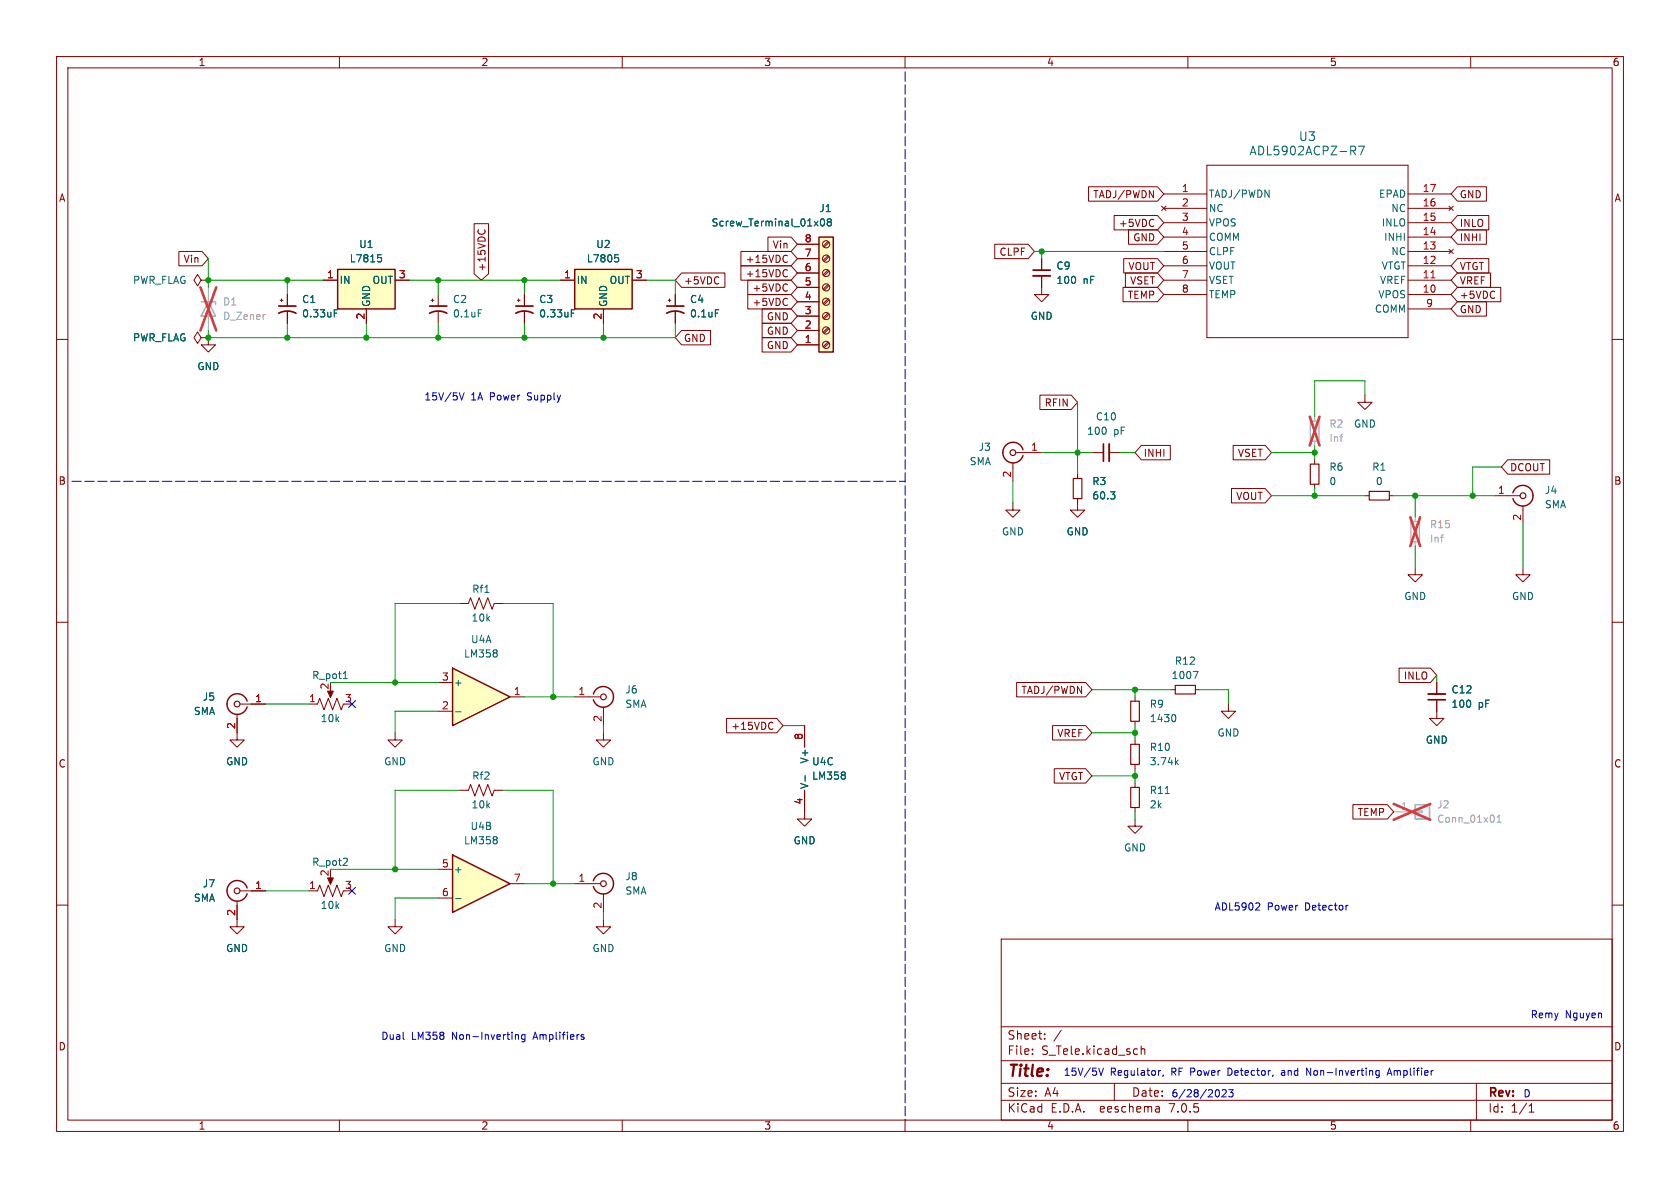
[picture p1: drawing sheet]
<svg xmlns="http://www.w3.org/2000/svg" width="297mm" height="210mm" viewBox="0 0 297 210" stroke-linecap="round" stroke-linejoin="round" font-family="sans-serif">
<g fill="none" stroke="#840000" stroke-width=".18">
<path d="M10 10h277v190h-277zM12 12h273v186h-273zM60 10v2M110 10v2M160 10v2M210 10v2M260 10v2M10 60h2M99.1 49.5h2.5M106.7 54.6v2.6M111.8 49.5h2.5M118.1 53.1h.5"/>
<path d="M118.4 52.8v.5M119.4 52.1v2M119.4 55.1v2.1M141 58.4h3.8M141 55.9h3.8M141 53.3h3.8M141 50.8h3.8M141 48.3h3.8M141 45.7h3.8M141 43.2h3.8M146.4 42.7l-.9 .8M146.4 45.2l-.9 .9"/>
<path d="M146.4 47.8l-.9 .8M146.4 50.3l-.9 .8M146.4 52.8l-.9 .9M146.4 55.4l-.9 .8M146.4 57.9l-.9 .9M146.6 42.8l-.9 .9M146.6 45.4l-.9 .8M146.6 47.9l-.9 .9M146.6 50.5l-.9 .8M146.6 53l-.9 .8M146.6 55.5l-.9 .9M146.6 58.1l-.9 .8"/>
<path d="M184.1 50.8v1.3h1.3l-1.3 1.2-1.2-1.2h1.2M285 60h2M141 61h3.8M146.4 60.5l-.9 .8M146.6 60.6l-.9 .9M193 80h2.1M196.1 80h2M264.2 87.6h4.5M269.2 89.4v3.3M10 110h2M250.2 100.3v1.3h1.3l-1.3 1.3-1.3-1.3h1.3M269.2 100.3v1.3h1.3l-1.3 1.3-1.2-1.3h1.2"/>
<path d="M285 110h2M101.6 123.2h4.6M106.7 125v3.3M142.2 128.3v3.8M142.2 139.7v3.8M200.7 123.2v.8M200.7 127.5v.8M200.7 130.8v.8M200.7 135.1v.8M200.7 138.4v.8M207 121.9h.8M211.3 121.9h.8"/>
<path d="M217.2 124.5v1.2h1.2l-1.2 1.3-1.3-1.3h1.3M10 160h2M101.6 156.2h4.6M106.7 158v3.3M200.7 142.7v.8M285 160h2M106.7 162.6v1.2h1.2l-1.2 1.3-1.3-1.3h1.3M177 166h108v32h-108zM60 198v2M110 198v2M160 198v2M177 194.5h108"/>
<path d="M177 191.5h108M177 187.5h108M177 181.5h108M182.5 186.3v.1M182.5 185.5v.1M184.7 183.6v.1M184.7 182.8v.1M187.6 182.1l-1.3 2M197 191.5v3M201 185.4l.1 .1M201.1 186.3l-.1 .1M201.7 184.9v1.5"/>
<path d="M201.7 185.5l.3-.1 .3 .1 .1 .9M204.5 195.6l.4 .1 .1 .9M205 196.5l-.5 .1M205 196h-.5M210 198v2M260 198v2M261 191.5v6.5M270.3 196.6h.9M270.3 195.5l.4-.4v1.5"/>
<circle cx="146" cy="50.8" r=".63"/>
<circle cx="146" cy="53.3" r=".63"/>
<circle cx="146" cy="43.2" r=".63"/>
<circle cx="146" cy="45.7" r=".63"/>
<circle cx="146" cy="55.9" r=".63"/>
<circle cx="146" cy="58.4" r=".63"/>
<circle cx="146" cy="48.3" r=".63"/>
<circle cx="146" cy="61" r=".63"/>
</g>
<g fill="none" stroke="#840000" stroke-width=".2">
<path d="M199.9 124h1.5v3.5h-1.5zM199.9 139.2h1.5v3.5h-1.5zM199.9 131.6h1.5v3.5h-1.5zM207.8 121.2h3.5v1.5h-3.5z"/>
<circle cx="269.2" cy="87.6" r=".51"/>
<circle cx="106.7" cy="123.2" r=".51"/>
<circle cx="106.7" cy="156.2" r=".51"/>
</g>
<path d="M145.2 38.8l.1-.1a.68 .68 0 0 1 .5 .6 .68 .68 0 0 1-.5 .6l-.1-.1-.2-.3zM146.5 39.2l-.3-.2 .3-.3h.2l.3 .2-.3 .3M146.5 39.2l-.3 .3 .1 .3 .2 .1h.3l.2-.2v-.2l-.3-.3M146.5 39.2h.2M108.7 45h.6M109.1 45.5l.3 .3v.3l-.3 .2M126.5 54.8h.6M210.9 118.7h.9l-.6 1.3M142.3 137.1v1M207.7 126.4l.2 .4-.2 .7M207.9 134.7l.4 .5M208.3 134.4l-.5 .4" fill="none" stroke="#006464" stroke-width=".18"/>
<path d="M249.4 92.2h1.6v3.6h-1.6z" fill="none" stroke="#a1a1a1" stroke-width=".2"/>
<path d="M250.2 91.4v.8M250.2 95.8v.7" fill="none" stroke="#a1a1a1" stroke-width=".18"/>
<path d="M249.3 91.4l1.8 5.1M251.1 91.4l-1.8 5.1" fill="none" stroke="#eb3a3d" stroke-width=".46"/>
<path d="M101.6 47.6h10.2v7h-10.2zM144.8 41.9h2.5v20.3h-2.5zM267.5 87.1a1.81 1.81 0 0 1 2.8-.9 1.81 1.81 0 0 1 0 2.9 1.81 1.81 0 0 1-2.8-1M104.9 122.7a1.81 1.81 0 0 1 2.8-1 1.81 1.81 0 0 1 0 3 1.81 1.81 0 0 1-2.8-1M104.9 155.7a1.81 1.81 0 0 1 2.8-1 1.81 1.81 0 0 1 0 3 1.81 1.81 0 0 1-2.8-1" fill="none" stroke="#840000" stroke-width=".25"/>
<g fill="#ffffc2" stroke="#ffffc2" stroke-width=".18">
<path d="M144.8 41.9h2.5v20.3h-2.5z"/>
<path d="M101.6 47.6h10.2v7h-10.2z"/>
</g>
<path d="M196.1 78.5v3" fill="none" stroke="#840000" stroke-width=".33"/>
<path d="M117.9 55.4a3.2 3.2 0 0 1 3 0M117.9 54.1h3M195.1 78.5v3" fill="none" stroke="#840000" stroke-width=".3"/>
<path d="M80 118.1l10.2 5.1-10.2 5.1z" fill="#ffffc2"/>
<path d="M80 118.1l10.2 5.1-10.2 5.1z" fill="none" stroke="#840000" stroke-width=".25"/>
<path d="M77.5 125.7h2.5M77.5 120.7h2.5M81.3 139.7h1.5l.4-1 .7 2 .8-2 .8 2 .7-2 .8 2 .4-1h1.5M90.2 123.2h2.5M69.8 162.6v1.2h1.3l-1.3 1.3-1.2-1.3h1.2" fill="none" stroke="#840000" stroke-width=".18"/>
<path d="M80.5 125.8h1" fill="none" stroke="#006464" stroke-width=".18"/>
<path d="M80 151.1l10.2 5.1-10.2 5.1z" fill="#ffffc2"/>
<path d="M59.7 47.6h10.1v7h-10.1zM180.8 79.5a1.81 1.81 0 0 0-2.7-1 1.81 1.81 0 0 0 0 3 1.81 1.81 0 0 0 2.7-1M43.7 124a1.81 1.81 0 0 0-2.8-1 1.81 1.81 0 0 0 0 2.9 1.81 1.81 0 0 0 2.8-.9M43.7 157a1.81 1.81 0 0 0-2.8-1 1.81 1.81 0 0 0 0 3 1.81 1.81 0 0 0 2.8-1M80 151.1l10.2 5.1-10.2 5.1z" fill="none" stroke="#840000" stroke-width=".25"/>
<g fill="none" stroke="#840000" stroke-width=".18">
<path d="M83.8 39.5h2.6v8.9l-1.3 1.1-1.3-1.1zM192.4 33h12.2l1.1 1.3-1.1 1.3h-12.2zM197 38.1h7.6l1.1 1.3-1.1 1.2h-7.6zM205.4 36.4l.7 .8M205.7 34.3h7.7M205.7 39.4h7.7M205.7 36.8h7.7M206.1 36.4l-.7 .8M213.4 29.2h35.5v30.5h-35.5zM248.9 34.3h7.6M248.9 39.4h7.6M248.9 36.8h7.6"/>
<path d="M256.2 36.4l.7 .8M256.9 36.4l-.7 .8M257.7 38.1h5.5v2.5h-5.5l-1.2-1.2zM257.7 33h5.1v2.6h-5.1l-1.2-1.3zM31.6 44.4h4.1l1.1 1.3-1.1 1.3h-4.1zM35.6 59.7l-.7-1-.6 1 .6 1 .7-1h1.2M35.6 49.5l-.7-1-.6 1 .6 1 .7-1h1.2M36.8 59.7v1.3h1.3l-1.3 1.2-1.2-1.2h1.2M36.8 59.7h.1M36.8 49.5h.1M49.5 53.1h.5M49.8 52.8v.5"/>
<path d="M50.8 52.1v2M50.8 55.1v2.1M57.1 49.5h2.6M64.8 54.6v2.6M69.8 49.5h2.6M76.2 53.1h.5M76.5 52.8v.5M77.5 52.1v2M77.5 55.1v2.1M84.6 40.6l-.1 .3M85.6 40.6l.2 .3M91.4 53.1h.5"/>
<path d="M91.7 52.8v.5M92.7 52.1v2M92.7 55.1v2.1M99.1 49.5h2.5M106.7 54.6v2.6M111.8 49.5h2.5M119.4 52.1v2M119.4 55.1v2.1M120.5 48.3h7.7v2.5h-7.7l-1.1-1.3zM120.5 58.4h5.1v2.6h-5.1l-1.1-1.3zM131 44.4h8.9l1.1 1.3-1.1 1.3h-8.9zM131 47h8.9l1.1 1.3-1.1 1.2h-8.9z"/>
<path d="M132.2 52.1h7.7l1.1 1.2-1.1 1.3h-7.7zM132.2 49.5h7.7l1.1 1.3-1.1 1.3h-7.7zM134.7 59.7h5.2l1.1 1.3-1.1 1.2h-5.2zM134.7 54.6h5.2l1.1 1.3-1.1 1.3h-5.2zM134.7 57.1h5.2l1.1 1.3-1.1 1.3h-5.2zM135.8 41.9h4.1l1.1 1.3-1.1 1.3h-4.1zM139 45.1l.2 .1M139 47.7l.2 .1M139.2 46.3l-.2 .1M139.2 48.8l-.2 .1M141 58.4h3.8M141 55.9h3.8"/>
<path d="M141 53.3h3.8M141 50.8h3.8M141 48.3h3.8M141 45.7h3.8M141 43.2h3.8M175.9 43.2h5.9l1.1 1.3-1.1 1.2h-5.9zM184.1 45.7v2.1M184.1 48.8v2M198.5 50.8h6.1l1.1 1.3-1.1 1.2h-6.1zM198.7 45.7h5.9l1.1 1.3-1.1 1.3h-5.9zM199 48.3h5.6l1.1 1.2-1.1 1.3h-5.6zM199.5 40.6h5.1l1.1 1.3-1.1 1.3h-5.1z"/>
<path d="M205.7 52.1h7.7M205.7 49.5h7.7M205.7 47h7.7M205.7 44.5h7.7M205.7 41.9h7.7M248.9 52.1h7.6M248.9 49.5h7.6M248.9 47h7.6M248.9 44.5h7.6M248.9 41.9h7.6M248.9 54.6h7.6M256.2 44.1l.7 .7"/>
<path d="M256.9 44.1l-.7 .7M257.7 40.6h5.1v2.6h-5.1l-1.2-1.3zM257.7 50.8h7.6v2.5h-7.6l-1.2-1.2zM257.7 53.3h5.1v2.6h-5.1l-1.2-1.3zM257.7 48.3h5.8v2.5h-5.8l-1.2-1.3zM257.7 45.7h5.5v2.6h-5.5l-1.2-1.3zM141 61h3.8M183.8 69.8h5.6l1.1 1.3-1.1 1.3h-5.6zM201.8 78.7h5.1v2.6h-5.1l-1.1-1.3zM218 78.7h5.7l1.1 1.3-1.1 1.3h-5.7zM241.3 69.9v1.2h1.3l-1.3 1.3-1.3-1.3h1.3M179.1 88.9v1.3h1.2l-1.2 1.2-1.3-1.2h1.3"/>
<path d="M179.1 81.8v3.3M179.6 80h4.5M190.5 88.1v2.1h1.3l-1.3 1.2-1.3-1.2h1.3M190.5 83.8v.8M217.7 86.4h6l1.1 1.2-1.1 1.3h-6zM232.4 81.3v.7M232.4 85.6v.8M241.3 87.6h.8M245.6 87.6h.8M266.5 81.3h7.5v2.5h-7.5l-1.1-1.2zM81.3 106.7h1.5l.4-1 .7 2 .8-2 .8 2 .7-2 .8 2 .4-1h1.5M247.3 118.1h5.6l1.1 1.3-1.1 1.3h-5.6z"/>
<path d="M41.9 126.2v4.6h1.3l-1.3 1.3-1.3-1.3h1.3M42.4 124.5h4.6M54.6 124.5h1.5l.4-1.1 .8 2.1 .7-2.1 .8 2.1 .8-2.1 .7 2.1 .4-1M58.4 121.9v1M69.8 129.5v1.3h1.3l-1.3 1.3-1.2-1.3h1.2M106.7 129.5v1.3h1.2l-1.2 1.3-1.3-1.3h1.3M128.4 127h8.9l1.1 1.3-1.1 1.2h-8.9zM136.4 127.7l.3 .1M136.7 128.8l-.3 .1M142.2 139.7v5.1h1.3l-1.3 1.3-1.2-1.3h1.2M142.2 128.3v3.8M179.7 120.6h12.2l1.1 1.3-1.1 1.3h-12.2z"/>
<path d="M186.1 128.3h5.8l1.1 1.2-1.1 1.3h-5.8zM186.4 135.9h5.5l1.1 1.3-1.1 1.2h-5.5zM254 123.7v3.3h1.3l-1.3 1.3-1.3-1.3h1.3M254 120.7v2M41.9 159.3v4.5h1.3l-1.3 1.3-1.3-1.3h1.3M42.4 157.5h4.6M54.6 157.5h1.5l.4-1 .8 2 .7-2 .8 2 .8-2 .7 2 .4-1M58.4 154.9v1.1M77.5 153.7h2.5M77.5 158.8h2.5M90.2 156.2h2.5M200.7 144.8v1.3h1.2l-1.2 1.2-1.3-1.2h1.3"/>
<path d="M239.2 142.2h6.1l1.1 1.3-1.1 1.3h-6.1z"/>
</g>
<g fill="none" stroke="#006464" stroke-width=".18">
<path d="M145.2 38.8l.1-.1a.68 .68 0 0 1 .5 .6 .68 .68 0 0 1-.5 .6l-.1-.1-.2-.3zM146.5 39.2l-.3-.2 .3-.3h.2l.3 .2-.3 .3M146.5 39.2l-.3 .3 .1 .3 .2 .1h.3l.2-.2v-.2l-.3-.3M146.5 39.2h.2M239.2 26.6l.5 .8M239.4 25.8l.3 .3-.1 .4-.2 .1M240.2 25.8h1l-.7 1.6M59.1 55.4h.4M59.1 54.8h.6M66.8 45h.6M67.2 45.5l.3 .3v.3l-.3 .2M84.6 54.8h.6"/>
<path d="M101 55.4h.4M101 54.8h.6M108.7 45h.6M109.1 45.5l.3 .3v.3l-.3 .2M126.5 54.8h.6M196.3 86.9h.8l-.4 .5M197 87.5v.6M60.7 120h.7M85.7 104.7h.8M142.3 137.1v1M60.6 153h.8M61.4 151.8v.5"/>
<path d="M80.5 158.8h1"/>
</g>
<g fill="none" stroke="#840000" stroke-width=".2">
<path d="M189.7 84.6h1.6v3.5h-1.6zM231.6 82h1.6v3.6h-1.6zM242.1 86.9h3.5v1.5h-3.5z"/>
<circle cx="179.1" cy="80" r=".51"/>
<circle cx="41.9" cy="124.5" r=".51"/>
<circle cx="41.9" cy="157.5" r=".51"/>
</g>
<g fill="#840000" stroke="#840000" stroke-width=".18">
<path d="M57.9 155.2h1l-.5 1.1z"/>
<path d="M57.9 122.2h1l-.5 1.1z"/>
</g>
<path d="M250.2 142.2h2.5v2.6h-2.5z" fill="#f0f0f0" stroke="#f0f0f0" stroke-width=".18"/>
<path d="M36.8 50.8v7.6M232.4 73.7v.7M232.4 78v.7M246.4 143.5h3.8M250.2 143.4h1.3v.2h-1.3z" fill="none" stroke="#a1a1a1" stroke-width=".18"/>
<path d="M35.6 53.3h2.5v.5M36.8 53.3l1.3 2.6h-2.5zM250.2 142.2h2.5v2.6h-2.5z" fill="none" stroke="#a1a1a1" stroke-width=".25"/>
<path d="M46.8 55.6h.1M264.7 145.4h.7M264.7 144.5l.3-.4v1.3" fill="none" stroke="#989898" stroke-width=".18"/>
<path d="M35.4 50.8l2.8 7.6M38.2 50.8l-2.8 7.6M231.5 73.7l1.8 5M233.3 73.7l-1.8 5M246.4 142.1l6.5 2.8M252.9 142.1l-6.5 2.8" fill="none" stroke="#eb3a3d" stroke-width=".46"/>
<path d="M182.6 48.8h3.1M252.5 122.7h3" fill="none" stroke="#840000" stroke-width=".33"/>
<path d="M49.3 55.4a3.2 3.2 0 0 1 3 0M49.3 54.1h3M75.9 55.4a3.2 3.2 0 0 1 3.1 0M75.9 54.1h3.1M91.2 55.4a3.2 3.2 0 0 1 3 0M91.2 54.1h3M182.6 47.8h3.1M252.5 123.7h3" fill="none" stroke="#840000" stroke-width=".3"/>
<path d="M231.6 74.4h1.6v3.6h-1.6z" fill="none" stroke="#a1a1a1" stroke-width=".2"/>
<path d="M253 49.1h.7" fill="none" stroke="#a90000" stroke-width=".18"/>
<path d="M59.7 47.6h10.1v7h-10.1z" fill="#ffffc2" stroke="#ffffc2" stroke-width=".18"/>
<g fill="none" stroke="#0000c2" stroke-width=".18">
<path d="M81.2 69.4l.4 1.3 .4-1.3M222.5 159.6l.2 .2v.4l-.8 .7h.8M238.3 160l-.3 .3M71.3 183.7h.2M91.1 182.9v.8M91.1 183l.2-.1 .3 .1 .1 .7M92.8 183l-.4-.1-.2 .2 .1 .6h.5M92.8 182.9v1l-.2 .3-.3-.1M103.2 183l-.3-.1-.2 .2 .1 .2 .4 .1v.3h-.5M194.2 188.8l.5 1.3 .4-1.3M205.2 189.2l-.4 .3M205.7 190l-.2 .3"/>
<path d="M215.4 192.7l.2 .4-.2 .7M216.1 192.7l.4-.1 .3 .4-.8 .9h.8M217.2 192.6h.8l-.4 .5 .3 .1v.6l-.1 .1-.6-.1M225.1 190l-.1 .3M242.5 189.2l.2 .2v.7M243.8 189.3l-.3-.1-.3 .3 .1 .5h.5M243.8 189.2v1.1l-.2 .2-.3-.1M245.6 188.8l-.4 1.3M253.3 189.2h.1"/>
</g>
<path d="M160 12.7v185.4M12.7 85.1h147.3" fill="none" stroke="#0000c2" stroke-width=".18" stroke-dasharray="1.7 .6"/>
<g fill="none" stroke="#009600" stroke-width=".18">
<path d="M36.8 49.5h20.3M36.8 45.7v5.1M50.8 49.5v2.6M50.8 57.2v2.5M64.8 57.2v2.5M72.4 49.5h26.7M77.5 49.5v2.6M77.5 57.2v2.5M92.7 49.5v2.6M92.7 57.2v2.5M106.7 57.2v2.5M114.3 49.5h5.1v2.6"/>
<path d="M119.4 57.2v2.5h-82.6v-1.3M182.9 44.5h22.8M184.1 44.5v1.2M190.5 71.1v12.7M232.4 78.7v2.6M241.3 69.9v-2.6h-8.9v6.4M179.1 85.1v3.8M184.1 80h8.9M198.1 80h2.6M224.8 87.6h16.5M224.8 80h7.6M232.4 86.4v1.2"/>
<path d="M246.4 87.6h17.8M250.2 87.6v3.8M250.2 96.5v3.8M265.4 82.6h-5.1v5M269.2 92.7v7.6M81.3 106.7h-11.5v14M88.9 106.7h8.9v16.5M254 119.4v1.3M47 124.5h7.6M58.4 120.7h19.1M77.5 125.7h-7.7v3.8M81.3 139.7h-11.5v14"/>
<path d="M88.9 139.7h8.9v16.5M92.7 123.2h8.9M106.7 128.3v1.2M138.4 128.3h3.8M193 129.5h7.7M193 137.2h7.7M193 121.9h14M200.7 121.9v1.3M200.7 128.3v2.5M200.7 135.9v2.5M212.1 121.9h5.1v2.6M47 157.5h7.6"/>
<path d="M58.4 153.7h19.1M77.5 158.8h-7.7v3.8M92.7 156.2h8.9M200.7 143.5v1.3M106.7 161.3v1.3"/>
</g>
<path d="M61.6 123.9l1.2 1.2M62.8 123.9l-1.2 1.2M61.6 156.9l1.2 1.2M62.8 156.9l-1.2 1.2" fill="none" stroke="#000084" stroke-width=".18"/>
<g fill="#009600" stroke="#009600" stroke-width=".18">
<circle cx="260.3" cy="87.6" r=".46"/>
<circle cx="250.2" cy="87.6" r=".46"/>
<circle cx="92.7" cy="59.7" r=".46"/>
<circle cx="92.7" cy="49.5" r=".46"/>
<circle cx="77.5" cy="59.7" r=".46"/>
<circle cx="77.5" cy="49.5" r=".46"/>
<circle cx="200.7" cy="129.5" r=".46"/>
<circle cx="200.7" cy="121.9" r=".46"/>
<circle cx="190.5" cy="80" r=".46"/>
<circle cx="200.7" cy="137.2" r=".46"/>
<circle cx="184.1" cy="44.5" r=".46"/>
<circle cx="97.8" cy="123.2" r=".46"/>
<circle cx="106.7" cy="59.7" r=".46"/>
<circle cx="97.8" cy="156.2" r=".46"/>
<circle cx="69.8" cy="153.7" r=".46"/>
<circle cx="69.8" cy="120.7" r=".46"/>
<circle cx="232.4" cy="87.6" r=".46"/>
<circle cx="232.4" cy="80" r=".46"/>
<circle cx="64.8" cy="59.7" r=".46"/>
<circle cx="50.8" cy="59.7" r=".46"/>
<circle cx="36.8" cy="59.7" r=".46"/>
<circle cx="36.8" cy="49.5" r=".46"/>
<circle cx="50.8" cy="49.5" r=".46"/>
</g>
<text font-size="2.8" fill="#840000" x="178" y="190.8">Title:</text>
<g font-size="2.1" fill="#006464">
<text x="220.8" y="27.6">ADL5902ACPZ-R7</text>
<text x="229.6" y="25.1">U3</text>
</g>
<g font-size="2.1" fill="#840000">
<text x="178" y="183.9">Sheet:</text>
<text x="178" y="186.6">File:</text>
<text x="184" y="186.6">S_Tele.kicad_sch</text>
<text x="178" y="196.8">KiCad</text>
<text x="178" y="194">Size:</text>
<text x="184.6" y="194">A4</text>
<text x="185.7" y="196.8">E.D.A.</text>
<text x="194.4" y="196.8">eeschema</text>
<text x="200" y="194">Date:</text>
<text x="206.7" y="196.8">7.0.5</text>
<text x="263" y="194.2">Rev:</text>
<text x="263" y="196.8">Id:</text>
<text x="267" y="196.8">1/1</text>
</g>
<g font-size="1.8" fill="#840000">
<text x="35" y="11.8">1</text>
<text x="85" y="11.8">2</text>
<text x="135" y="11.8">3</text>
<text x="185" y="11.8">4</text>
<text x="235" y="11.8">5</text>
<text x="285" y="11.8">6</text>
<text x="10.4" y="35.8">A</text>
<text x="193.2" y="35.2">TADJ/PWDN</text>
<text x="258" y="35.2">GND</text>
<text x="285.4" y="35.8">A</text>
<text x="197.8" y="40.3">+5VDC</text>
<text x="258" y="40.3">INLO</text>
<text x="32.4" y="46.6">Vin</text>
<text x="131.8" y="46.6">+15VDC</text>
<text x="136.6" y="44.1">Vin</text>
<text x="176.7" y="45.4">CLPF</text>
<text x="199.5" y="47.9">VOUT</text>
<text x="200.3" y="42.8">GND</text>
<text x="258" y="42.8">INHI</text>
<text x="258" y="47.9">VTGT</text>
<text x="86" y="48.1" transform="rotate(-90 86 48.1)">+15VDC</text>
<text x="120.8" y="50.4">+5VDC</text>
<text x="131.8" y="49.2">+15VDC</text>
<text x="133" y="51.7">+5VDC</text>
<text x="199.3" y="53">TEMP</text>
<text x="199.8" y="50.4">VSET</text>
<text x="258" y="53">+5VDC</text>
<text x="258" y="50.4">VREF</text>
<text x="133" y="54.3">+5VDC</text>
<text x="135.5" y="56.8">GND</text>
<text x="135.5" y="59.3">GND</text>
<text x="258" y="55.5">GND</text>
<text x="120.8" y="60.6">GND</text>
<text x="135.5" y="61.9">GND</text>
<text x="184.7" y="72">RFIN</text>
<text x="202.1" y="80.9">INHI</text>
<text x="218.8" y="80.9">VSET</text>
<text x="266.9" y="83.5">DCOUT</text>
<text x="10.3" y="85.8">B</text>
<text x="218.5" y="88.5">VOUT</text>
<text x="285.3" y="85.8">B</text>
<text x="180.5" y="122.8">TADJ/PWDN</text>
<text x="248.2" y="120.3">INLO</text>
<text x="129.3" y="129.2">+15VDC</text>
<text x="186.9" y="130.5">VREF</text>
<text x="10.3" y="135.8">C</text>
<text x="285.3" y="135.8">C</text>
<text x="187.2" y="138.1">VTGT</text>
<text x="240" y="144.4">TEMP</text>
<text x="10.3" y="185.8">D</text>
<text x="285.3" y="185.8">D</text>
<text x="35" y="199.8">1</text>
<text x="85" y="199.8">2</text>
<text x="135" y="199.8">3</text>
<text x="185" y="199.8">4</text>
<text x="235" y="199.8">5</text>
<text x="285" y="199.8">6</text>
</g>
<g font-size="1.8" fill="#a90000">
<text x="208.9" y="34">1</text>
<text x="251.5" y="34">17</text>
<text x="208.9" y="36.6">2</text>
<text x="208.9" y="39.1">3</text>
<text x="208.9" y="41.7">4</text>
<text x="251.5" y="41.7">14</text>
<text x="251.5" y="39.1">15</text>
<text x="251.5" y="36.6">16</text>
<text x="142.2" y="45.5">7</text>
<text x="142.2" y="42.9">8</text>
<text x="208.9" y="44.2">5</text>
<text x="208.9" y="46.7">6</text>
<text x="251.5" y="46.7">12</text>
<text x="251.5" y="44.2">13</text>
<text x="57.8" y="49.3">1</text>
<text x="70.5" y="49.3">3</text>
<text x="99.7" y="49.3">1</text>
<text x="112.4" y="49.3">3</text>
<text x="142.2" y="53.1">4</text>
<text x="142.2" y="50.5">5</text>
<text x="142.2" y="48">6</text>
<text x="208.9" y="49.3">7</text>
<text x="208.9" y="51.8">8</text>
<text x="251.5" y="51.8">10</text>
<text x="251.5" y="49.3">11</text>
<text x="64.5" y="56.5" transform="rotate(-90 64.5 56.5)">2</text>
<text x="106.4" y="56.5" transform="rotate(-90 106.4 56.5)">2</text>
<text x="142.2" y="58.2">2</text>
<text x="142.2" y="55.6">3</text>
<text x="252.1" y="54.4">9</text>
<text x="142.2" y="60.7">1</text>
<text x="182.2" y="79.8">1</text>
<text x="178.8" y="84.5" transform="rotate(-90 178.8 84.5)">2</text>
<text x="264.8" y="87.4">1</text>
<text x="269" y="92.1" transform="rotate(-90 269 92.1)">2</text>
<text x="45.1" y="124.2">1</text>
<text x="54.6" y="124.2">1</text>
<text x="58.2" y="122" transform="rotate(-90 58.2 122)">2</text>
<text x="60.9" y="124.2">3</text>
<text x="78.1" y="125.5">2</text>
<text x="78.1" y="120.4">3</text>
<text x="90.8" y="122.9">1</text>
<text x="102.2" y="122.9">1</text>
<text x="41.7" y="128.9" transform="rotate(-90 41.7 128.9)">2</text>
<text x="106.4" y="127.7" transform="rotate(-90 106.4 127.7)">2</text>
<text x="142" y="130.8" transform="rotate(-90 142 130.8)">8</text>
<text x="142" y="142.3" transform="rotate(-90 142 142.3)">4</text>
<text x="58.2" y="155" transform="rotate(-90 58.2 155)">2</text>
<text x="78.1" y="153.4">5</text>
<text x="90.8" y="156">7</text>
<text x="102.2" y="156">1</text>
<text x="41.7" y="162" transform="rotate(-90 41.7 162)">2</text>
<text x="45.1" y="157.2">1</text>
<text x="54.6" y="157.2">1</text>
<text x="60.9" y="157.2">3</text>
<text x="78.1" y="158.5">6</text>
<text x="106.4" y="160.7" transform="rotate(-90 106.4 160.7)">2</text>
</g>
<g font-size="1.8" fill="#006464">
<text x="213.6" y="35.1">TADJ/PWDN</text>
<text x="243.8" y="35.1">EPAD</text>
<text x="125.7" y="40.2">Screw_Terminal_01x08</text>
<text x="144.8" y="37.7">J1</text>
<text x="213.6" y="37.7">NC</text>
<text x="213.6" y="40.2">VPOS</text>
<text x="244.2" y="40.2">INLO</text>
<text x="245.9" y="37.7">NC</text>
<text x="61.8" y="46.5">L7815</text>
<text x="63.4" y="44">U1</text>
<text x="103.7" y="46.5">L7805</text>
<text x="105.3" y="44">U2</text>
<text x="186.7" y="47.8">C9</text>
<text x="213.6" y="42.7">COMM</text>
<text x="213.6" y="45.3">CLPF</text>
<text x="213.6" y="47.8">VOUT</text>
<text x="244.2" y="47.8">VTGT</text>
<text x="244.7" y="42.7">INHI</text>
<text x="245.9" y="45.3">NC</text>
<text x="23.5" y="50.4">PWR_FLAG</text>
<text x="53.3" y="53.7">C1</text>
<text x="59.9" y="50.4">IN</text>
<text x="65.8" y="50.4">OUT</text>
<text x="80" y="53.7">C2</text>
<text x="95.3" y="53.7">C3</text>
<text x="101.9" y="50.4">IN</text>
<text x="107.8" y="50.4">OUT</text>
<text x="121.9" y="53.7">C4</text>
<text x="186.7" y="50.4">100</text>
<text x="191.4" y="50.4">nF</text>
<text x="213.6" y="50.4">VSET</text>
<text x="213.6" y="52.9">TEMP</text>
<text x="243.6" y="52.9">VPOS</text>
<text x="243.9" y="50.4">VREF</text>
<text x="53.3" y="56.3">0.33uF</text>
<text x="65.6" y="54.4" transform="rotate(-90 65.6 54.4)">GND</text>
<text x="80" y="56.3">0.1uF</text>
<text x="95.3" y="56.3">0.33uF</text>
<text x="107.5" y="54.4" transform="rotate(-90 107.5 54.4)">GND</text>
<text x="121.9" y="56.3">0.1uF</text>
<text x="182.2" y="56.7">GND</text>
<text x="243" y="55.4">COMM</text>
<text x="23.5" y="60.5">PWR_FLAG</text>
<text x="34.8" y="65.6">GND</text>
<text x="192.1" y="77">100</text>
<text x="193.7" y="74.5">C10</text>
<text x="196.8" y="77">pF</text>
<text x="239.3" y="75.8">GND</text>
<text x="171.4" y="82.4">SMA</text>
<text x="172.9" y="79.9">J3</text>
<text x="235" y="83.4">R6</text>
<text x="242.5" y="83.4">R1</text>
<text x="193" y="85.9">R3</text>
<text x="193" y="88.5">60.3</text>
<text x="235" y="85.9">0</text>
<text x="243.2" y="85.9">0</text>
<text x="273.1" y="87.5">J4</text>
<text x="177.1" y="94.8">GND</text>
<text x="188.5" y="94.8">GND</text>
<text x="273.1" y="90">SMA</text>
<text x="83.4" y="105">Rf1</text>
<text x="248.2" y="106.2">GND</text>
<text x="267.2" y="106.2">GND</text>
<text x="83.2" y="113.9">U4A</text>
<text x="83.3" y="110">10k</text>
<text x="82" y="116.4">LM358</text>
<text x="207.6" y="117.7">R12</text>
<text x="35.8" y="124">J5</text>
<text x="55.1" y="120.2">R_pot1</text>
<text x="80.1" y="121.5">+</text>
<text x="110.5" y="122.7">J6</text>
<text x="110.5" y="125.3">SMA</text>
<text x="203.2" y="125.3">R9</text>
<text x="207.1" y="120.2">1007</text>
<text x="256.5" y="122.7">C12</text>
<text x="256.5" y="125.3">100</text>
<text x="261.3" y="125.3">pF</text>
<text x="34.2" y="126.6">SMA</text>
<text x="56.6" y="127.8">10k</text>
<text x="203.2" y="127.8">1430</text>
<text x="215.2" y="130.4">GND</text>
<text x="252" y="131.6">GND</text>
<text x="39.9" y="135.4">GND</text>
<text x="67.9" y="135.4">GND</text>
<text x="83.4" y="138">Rf2</text>
<text x="104.7" y="135.4">GND</text>
<text x="143.1" y="135" transform="rotate(-90 143.1 135)">V+</text>
<text x="143.5" y="135.4">U4C</text>
<text x="143.5" y="138">LM358</text>
<text x="203.2" y="132.9">R10</text>
<text x="203.2" y="135.4">3.74k</text>
<text x="83.3" y="143.1">10k</text>
<text x="143.1" y="139.6" transform="rotate(-90 143.1 139.6)">V-</text>
<text x="203.2" y="140.5">R11</text>
<text x="203.2" y="143.1">2k</text>
<text x="82" y="149.4">LM358</text>
<text x="83.1" y="146.9">U4B</text>
<text x="140.2" y="149.4">GND</text>
<text x="55.1" y="153.2">R_pot2</text>
<text x="80.1" y="154.5">+</text>
<text x="110.5" y="155.8">J8</text>
<text x="198.7" y="150.7">GND</text>
<text x="34.2" y="159.6">SMA</text>
<text x="35.8" y="157">J7</text>
<text x="56.6" y="160.8">10k</text>
<text x="110.5" y="158.3">SMA</text>
<text x="39.9" y="168.5">GND</text>
<text x="67.9" y="168.5">GND</text>
<text x="104.7" y="168.5">GND</text>
</g>
<g font-size="1.8" fill="#989898">
<text x="39.4" y="54.2">D1</text>
<text x="39.4" y="56.7">D_Zener</text>
<text x="235" y="75.8">R2</text>
<text x="235" y="78.3">Inf</text>
<text x="252.7" y="93.5">R15</text>
<text x="252.7" y="96.1">Inf</text>
<text x="254" y="143.1">J2</text>
<text x="254" y="145.6">Conn_01x01</text>
</g>
<g font-size="1.8" fill="#0000c2">
<text x="74.9" y="70.9">15V/5V</text>
<text x="83.2" y="70.9">1A Power</text>
<text x="93.3" y="70.9">Supply</text>
<text x="214.6" y="161">ADL5902</text>
<text x="223.9" y="161">Power</text>
<text x="230.7" y="161">Detector</text>
<text x="67.3" y="183.9">Dual</text>
<text x="72.6" y="183.9">LM358</text>
<text x="79.8" y="183.9">Non-Inverting</text>
<text x="94.4" y="183.9">Amplifiers</text>
<text x="270.5" y="180.1">Remy</text>
<text x="276.6" y="180.1">Nguyen</text>
<text x="188" y="190.2">15V/5V</text>
<text x="196.2" y="190.2">Regulator,</text>
<text x="207" y="190.2">RF Power</text>
<text x="217.2" y="190.2">Detector,</text>
<text x="226.8" y="190.2">and</text>
<text x="231.4" y="190.2">Non-Inverting</text>
<text x="245.9" y="190.2">Amplifier</text>
<text x="207" y="194.1">6/28/2023</text>
<text x="269.2" y="194.1">D</text>
</g>
<text font-size="1.8" fill="#aaa" x="247.6" y="143.3">1</text>
</svg>
